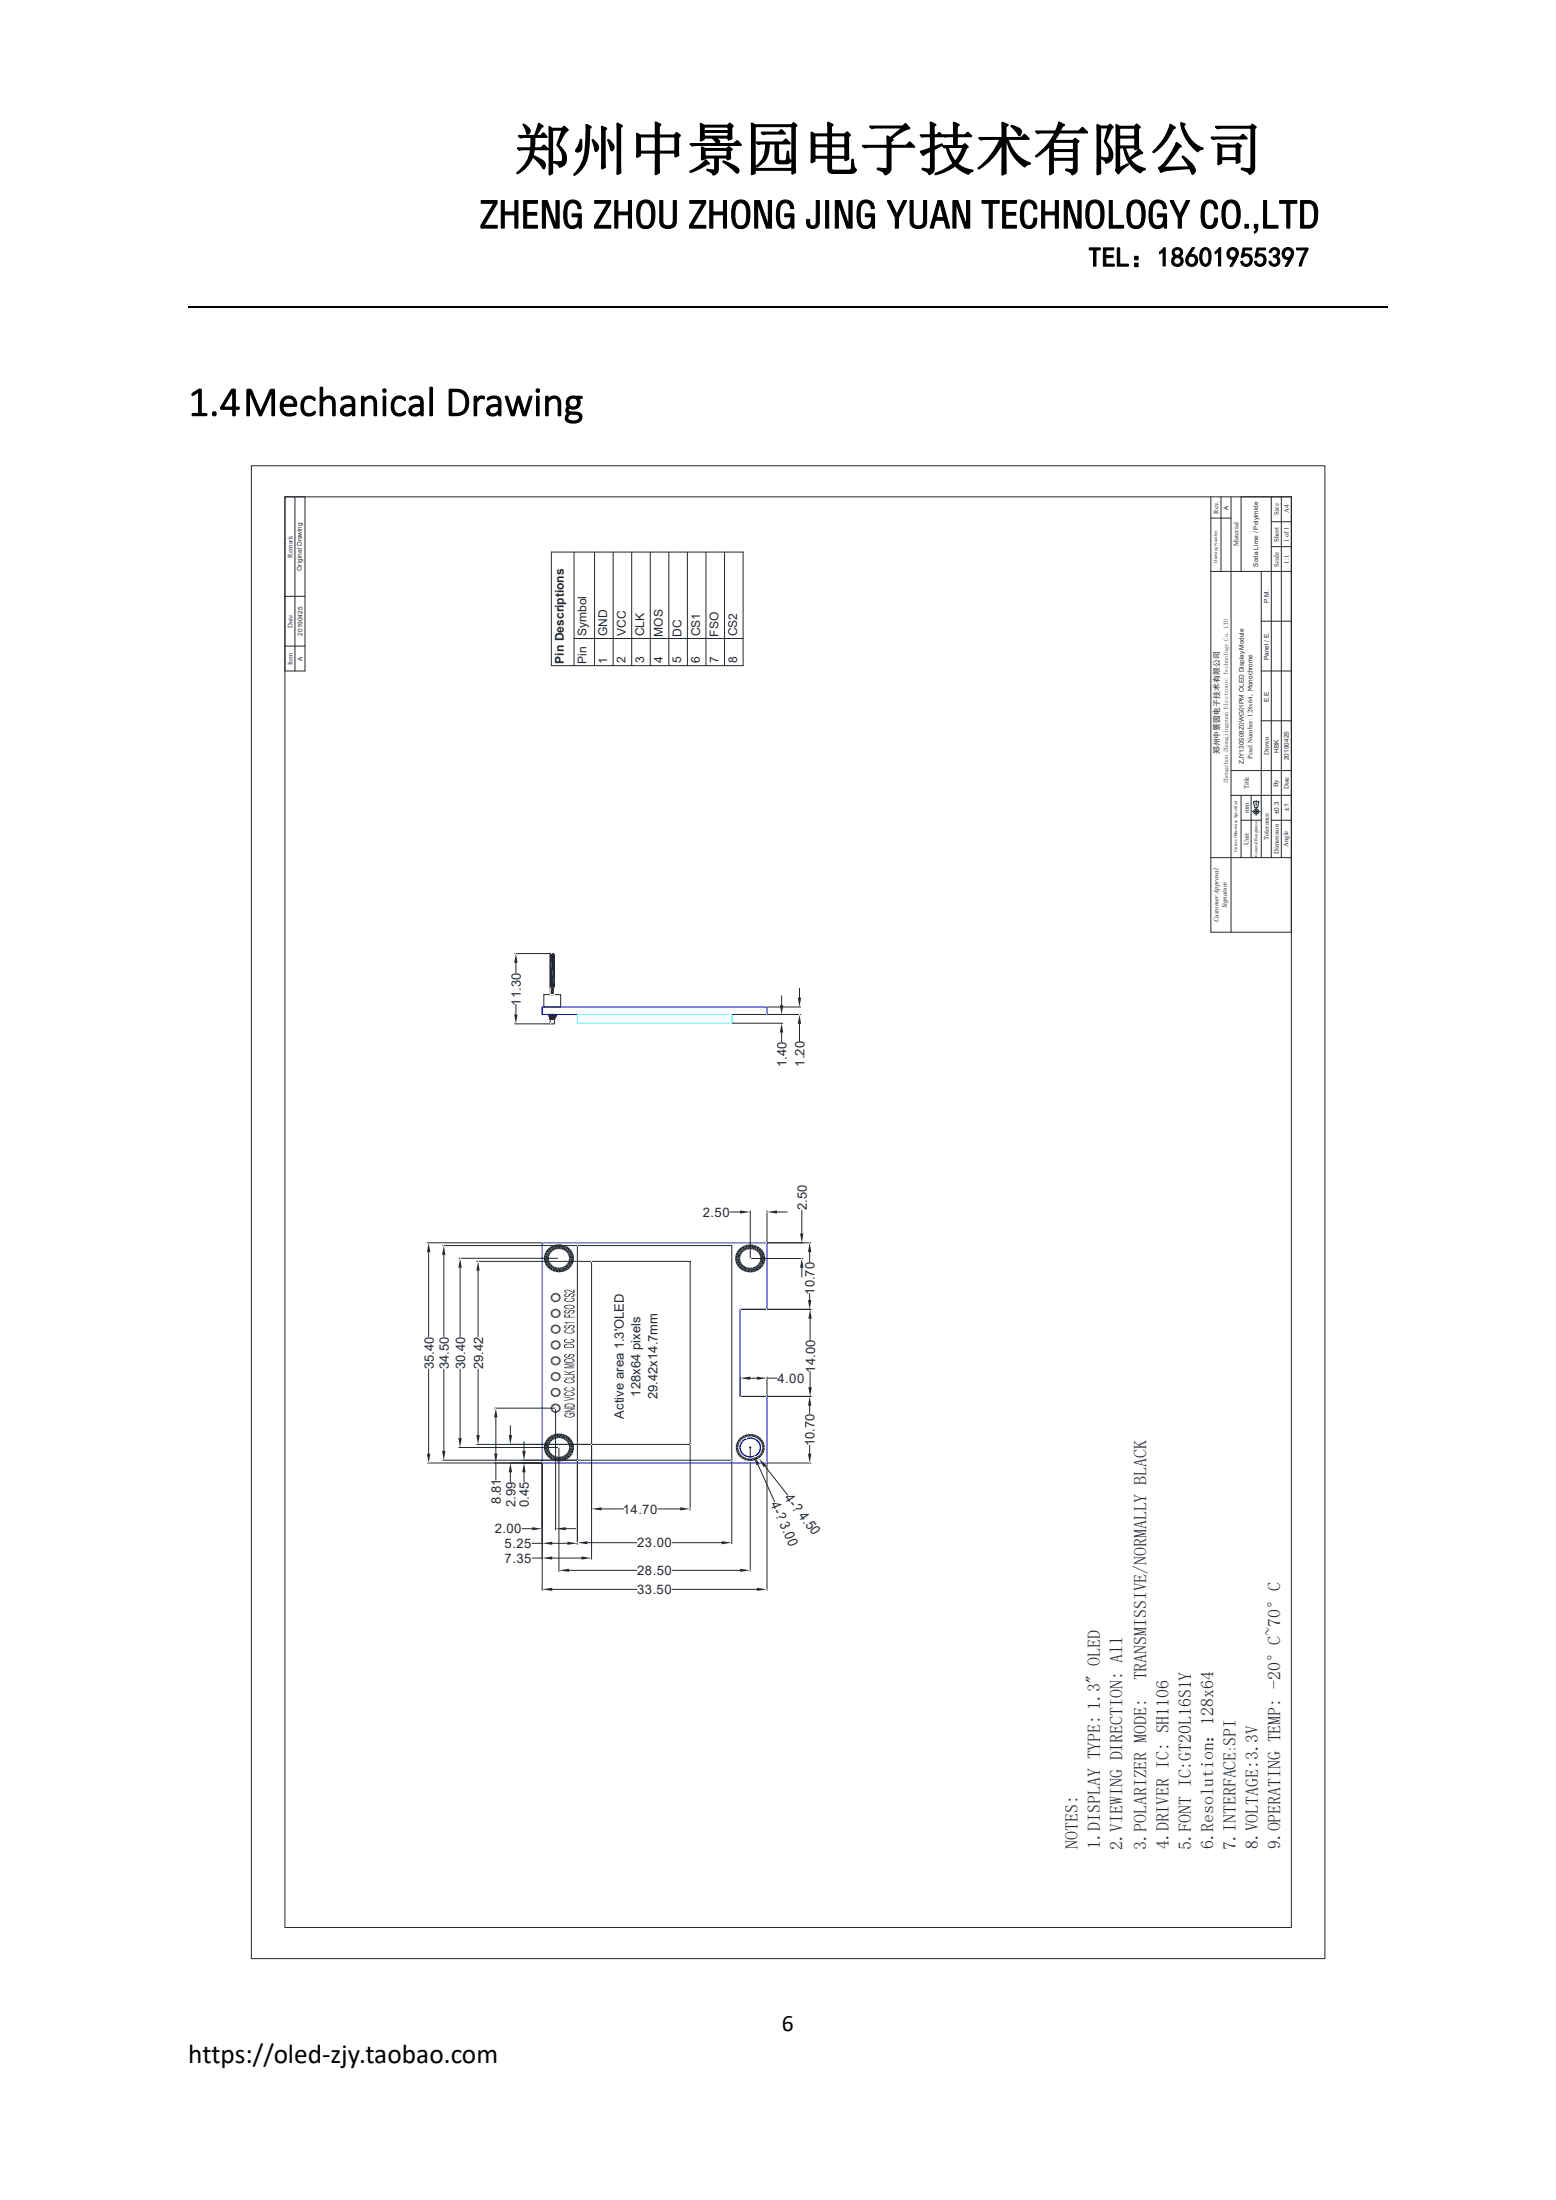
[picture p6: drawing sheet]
<svg xmlns="http://www.w3.org/2000/svg" width="210mm" height="297mm" viewBox="0 0 210 297" stroke-linecap="round" stroke-linejoin="round" font-family="sans-serif">
<path d="M25.4 41.5h161.9" fill="none" stroke="#000" stroke-width=".25"/>
<g fill="none" stroke="#212830" stroke-width=".13">
<path d="M33.9 62.9h144.9v201.5h-144.9zM38.5 67.1h135.8v193.1h-135.8zM38.5 67.1h2.7v23.5h-2.7zM39.8 67.1v23.5M163.4 67.1v58.7h10.9v-58.7h-6.8v10M163.4 77.1h10.9M163.4 69.9h2.7M164.8 67.1v10M166.1 67.1v58.7M170.2 77.1v38.7M171.6 67.1v48.7M171.6 73.8h2.7"/>
<path d="M171.6 70.4h2.7M172.9 67.1v48.7M38.5 80.5h2.7M38.5 87.2h2.7M170.2 90.6h4.1M170.2 97.3h4.1M170.2 83.9h4.1M163.4 115.8h10.9M166.1 107.4h8.2M166.1 104h8.2M167.5 107.4v8.4M167.5 110.7h2.7"/>
<path d="M168.9 107.4v8.4M169 109.6h1.1M169.2 108.2h.7l-.2 .9h-.3zM169.5 108.1v.7M169.5 109v.2M169.5 109.4v.7M171.6 110.7h2.7M73.2 135.9v1.1M73.4 134.3h2.3v1.6h-2.3z"/>
<circle cx="169.5" cy="109.6" r=".16"/>
<circle cx="169.6" cy="109.6" r=".35"/>
</g>
<g fill="#212830">
<path d="M74.3 128.9l.1-.2 .4 .2z"/>
<path d="M74.4 128.7h.2l.2 .2z"/>
<path d="M74.3 128.9l.5 4.4h-.5z"/>
<path d="M74.3 128.9h.5v4.4z"/>
<path d="M74.3 133.3l.5 1h-.5z"/>
<path d="M74.3 133.3h.5v1z"/>
</g>
<path d="M74.3 128.9l.1-.2h.2l.2 .2v5.4h-.5zM74.3 134.3h.5M74.3 137h.5M74.4 128.7l-.1 .2v4.4M74.4 128.7h.2l.2 .2v4.4M74.8 137.6v.6h-.5" fill="none" stroke="#212830" stroke-width=".13"/>
<path d="M74.3 137l.5 .6h-.5zM74.3 137h.5v.6z" fill="#000"/>
<path d="M74.3 137h.5v.6h-.5z" fill="none" stroke="#000" stroke-width=".13"/>
<g fill="#212830">
<path d="M74 137l.8 .6h-.5z"/>
<path d="M74 137h1.2l-.4 .6z"/>
</g>
<path d="M73.8 137h1.6M74 137h1.2l-.4 .6h-.5zM74 137l.3 .6M74.3 137.6v.6M75.2 137l-.4 .6h-.5" fill="none" stroke="#212830" stroke-width=".13"/>
<path d="M74.3 133.3v1h.5v-1" fill="none" stroke="#fff" stroke-width=".13"/>
<path d="M73.2 167.8h30.3v9h-3.6v11.7h3.6v9h-30.3z" fill="none" stroke="#00f" stroke-width=".13"/>
<g fill="#212830">
<path d="M100.8 193.6l.5-.1v.6z"/>
<path d="M100.8 193.6l.5 .5-.4 .1z"/>
<path d="M100.4 193.7l.4-.1 .1 .6z"/>
<path d="M100.4 193.7l.5 .5-.2 .1z"/>
<path d="M100 193.9l.4-.2 .3 .6z"/>
<path d="M100 193.9l.7 .4-.3 .1z"/>
<path d="M99.7 194.2l.3-.3 .4 .5z"/>
<path d="M99.7 194.2l.7 .2-.2 .2z"/>
<path d="M99.7 194.2l.5 .4h-.8z"/>
<path d="M99.4 194.6h.8l-.2 .3z"/>
<path d="M99.4 194.6l.6 .3-.7 .1z"/>
<path d="M99.3 195l.7-.1-.1 .2z"/>
<path d="M99.3 195l.6 .1-.7 .3z"/>
<path d="M99.2 195.4l.7-.3v.3z"/>
<path d="M99.2 195.4h.7l-.6 .4z"/>
<path d="M99.3 195.8l.6-.4v.3z"/>
<path d="M99.3 195.8l.6-.1-.5 .5z"/>
<path d="M99.9 195.7l.1 .2-.6 .3z"/>
<path d="M99.4 196.2l.6-.3-.3 .7z"/>
<path d="M100 195.9l.2 .3-.5 .4z"/>
<path d="M99.7 196.6l.5-.4-.2 .7z"/>
<path d="M100.2 196.2l.2 .2-.4 .5z"/>
<path d="M100.4 196.4v.7l-.4-.2z"/>
<path d="M100.4 196.4l.3 .1-.3 .6z"/>
<path d="M100.7 196.5l.1 .7-.4-.1z"/>
<path d="M100.7 196.5l.2 .1-.1 .6z"/>
<path d="M100.9 196.6l.4 .7-.5-.1z"/>
<path d="M100.9 196.6l.4 .1v.6z"/>
<path d="M101.3 196.7l.4 .5-.4 .1z"/>
<path d="M101.3 196.7l.3-.1 .1 .6z"/>
<path d="M101.6 196.6l.5 .5-.4 .1z"/>
<path d="M101.6 196.6l.3-.1 .2 .6z"/>
<path d="M101.9 196.5l.6 .4-.4 .2z"/>
<path d="M101.9 196.5l.2-.1 .4 .5z"/>
<path d="M102.1 196.4l.7 .2-.3 .3z"/>
<path d="M102.1 196.4l.2-.2 .5 .4z"/>
<path d="M102.3 196.2h.8l-.3 .4z"/>
<path d="M102.5 195.9l.6 .3h-.8z"/>
<path d="M102.5 195.9l.7-.1-.1 .4z"/>
<path d="M102.6 195.7l.6 .1-.7 .1z"/>
<path d="M102.6 195.7l.7-.3-.1 .4z"/>
<path d="M102.6 195.4h.7l-.7 .3z"/>
<path d="M102.6 195.4l.6-.4 .1 .4z"/>
<path d="M102.6 195.1l.6-.1-.6 .4z"/>
<path d="M103.1 194.6l.1 .4-.6 .1z"/>
<path d="M102.5 194.9l.6-.3-.5 .5z"/>
<path d="M102.8 194.2l.3 .4-.6 .3z"/>
<path d="M102.3 194.6l.5-.4-.3 .7z"/>
<path d="M102.5 193.9l.3 .3-.5 .4z"/>
<path d="M102.5 193.9l-.2 .7-.2-.2z"/>
<path d="M102.1 193.7l.4 .2-.4 .5z"/>
<path d="M102.1 193.7v.7l-.2-.1z"/>
<path d="M101.7 193.6l.4 .1-.2 .6z"/>
<path d="M101.7 193.6l.2 .7-.3-.1z"/>
<path d="M101.3 193.5l.4 .1-.1 .6z"/>
<path d="M101.3 193.5l.3 .7-.3-.1z"/>
<path d="M100.8 168.1l.5-.1v.6z"/>
<path d="M100.8 168.1l.5 .5-.4 .1z"/>
<path d="M100.4 168.2l.4-.1 .1 .6z"/>
<path d="M100.4 168.2l.5 .5-.2 .1z"/>
<path d="M100 168.4l.4-.2 .3 .6z"/>
<path d="M100 168.4l.7 .4-.3 .1z"/>
<path d="M99.7 168.7l.3-.3 .4 .5z"/>
<path d="M99.7 168.7l.7 .2-.2 .2z"/>
<path d="M99.7 168.7l.5 .4h-.8z"/>
<path d="M99.4 169.1h.8l-.2 .3z"/>
<path d="M99.4 169.1l.6 .3-.7 .1z"/>
<path d="M99.3 169.5l.7-.1-.1 .2z"/>
<path d="M99.3 169.5l.6 .1-.7 .3z"/>
<path d="M99.2 169.9l.7-.3v.3z"/>
<path d="M99.2 169.9h.7l-.6 .4z"/>
<path d="M99.3 170.3l.6-.4v.3z"/>
<path d="M99.3 170.3l.6-.1-.5 .5z"/>
<path d="M99.9 170.2l.1 .2-.6 .3z"/>
<path d="M99.4 170.7l.6-.3-.3 .7z"/>
<path d="M100 170.4l.2 .3-.5 .4z"/>
<path d="M99.7 171.1l.5-.4-.2 .7z"/>
<path d="M100.2 170.7l.2 .2-.4 .5z"/>
<path d="M100.4 170.9v.7l-.4-.2z"/>
<path d="M100.4 170.9l.3 .1-.3 .6z"/>
<path d="M100.7 171l.1 .7-.4-.1z"/>
<path d="M100.7 171l.2 .1-.1 .6z"/>
<path d="M100.9 171.1l.4 .7-.5-.1z"/>
<path d="M100.9 171.1l.4 .1v.6z"/>
<path d="M101.3 171.2l.4 .5-.4 .1z"/>
<path d="M101.3 171.2l.3-.1 .1 .6z"/>
<path d="M101.6 171.1l.5 .5-.4 .1z"/>
<path d="M101.6 171.1l.3-.1 .2 .6z"/>
<path d="M101.9 171l.6 .4-.4 .2z"/>
<path d="M101.9 171l.2-.1 .4 .5z"/>
<path d="M102.1 170.9l.7 .2-.3 .3z"/>
<path d="M102.1 170.9l.2-.2 .5 .4z"/>
<path d="M102.3 170.7h.8l-.3 .4z"/>
<path d="M102.5 170.4l.6 .3h-.8z"/>
<path d="M102.5 170.4l.7-.1-.1 .4z"/>
<path d="M102.6 170.2l.6 .1-.7 .1z"/>
<path d="M102.6 170.2l.7-.3-.1 .4z"/>
<path d="M102.6 169.9h.7l-.7 .3z"/>
<path d="M102.6 169.9l.6-.4 .1 .4z"/>
<path d="M102.6 169.6l.6-.1-.6 .4z"/>
<path d="M103.1 169.1l.1 .4-.6 .1z"/>
<path d="M102.5 169.4l.6-.3-.5 .5z"/>
<path d="M102.8 168.7l.3 .4-.6 .3z"/>
<path d="M102.3 169.1l.5-.4-.3 .7z"/>
<path d="M102.5 168.4l.3 .3-.5 .4z"/>
<path d="M102.5 168.4l-.2 .7-.2-.2z"/>
<path d="M102.1 168.2l.4 .2-.4 .5z"/>
<path d="M102.1 168.2v.7l-.2-.1z"/>
<path d="M101.7 168.1l.4 .1-.2 .6z"/>
<path d="M101.7 168.1l.2 .7-.3-.1z"/>
<path d="M101.3 168l.4 .1-.1 .6z"/>
<path d="M101.3 168l.3 .7-.3-.1z"/>
<path d="M75 168h.4v.6z"/>
<path d="M75 168l.4 .6h-.3z"/>
<path d="M74.6 168.2l.4-.2 .1 .6z"/>
<path d="M74.6 168.2l.5 .4-.3 .1z"/>
<path d="M74.2 168.4l.4-.2 .2 .5z"/>
<path d="M74.2 168.4l.6 .3-.2 .2z"/>
<path d="M73.8 168.7l.4-.3 .4 .5z"/>
<path d="M73.8 168.7l.8 .2-.2 .2z"/>
<path d="M73.8 168.7l.6 .4h-.8z"/>
<path d="M73.6 169.1h.8l-.2 .2z"/>
<path d="M73.6 169.1l.6 .2-.7 .2z"/>
<path d="M73.5 169.5l.7-.2-.1 .3z"/>
<path d="M73.5 169.5l.6 .1-.7 .3z"/>
<path d="M73.4 169.9l.7-.3v.3z"/>
<path d="M73.4 169.9h.7l-.6 .4z"/>
<path d="M73.5 170.3l.6-.4v.3z"/>
<path d="M73.5 170.3l.6-.1-.5 .5z"/>
<path d="M74.1 170.2l.1 .2-.6 .3z"/>
<path d="M73.6 170.7l.6-.3-.4 .7z"/>
<path d="M74.2 170.4l.2 .3-.6 .4z"/>
<path d="M73.8 171.1l.6-.4-.2 .7z"/>
<path d="M74.4 170.7l.2 .2-.4 .5z"/>
<path d="M74.6 170.9v.7l-.4-.2z"/>
<path d="M74.6 170.9l.2 .1-.2 .6z"/>
<path d="M74.8 171l.2 .7-.4-.1z"/>
<path d="M74.8 171l.3 .1-.1 .6z"/>
<path d="M75.1 171.1l.3 .7-.4-.1z"/>
<path d="M75.1 171.1h.3v.7z"/>
<path d="M75.4 171.1l.5 .6-.5 .1z"/>
<path d="M75.4 171.1h.3l.2 .6z"/>
<path d="M75.7 171.1l.6 .5-.4 .1z"/>
<path d="M75.7 171.1l.3-.1 .3 .6z"/>
<path d="M76 171l.7 .4-.4 .2z"/>
<path d="M76 171l.3-.1 .4 .5z"/>
<path d="M76.3 170.9l.7 .2-.3 .3z"/>
<path d="M76.3 170.9l.2-.2 .5 .4z"/>
<path d="M76.5 170.7h.8l-.3 .4z"/>
<path d="M76.7 170.4l.6 .3h-.8z"/>
<path d="M76.7 170.4l.7-.1-.1 .4z"/>
<path d="M76.8 170.2l.6 .1-.7 .1z"/>
<path d="M76.8 170.2l.7-.3-.1 .4z"/>
<path d="M76.8 169.9h.7l-.7 .3z"/>
<path d="M76.8 169.9l.6-.4 .1 .4z"/>
<path d="M76.8 169.6l.6-.1-.6 .4z"/>
<path d="M77.3 169.1l.1 .4-.6 .1z"/>
<path d="M76.7 169.3l.6-.2-.5 .5z"/>
<path d="M77 168.7l.3 .4-.6 .2z"/>
<path d="M76.5 169.1l.5-.4-.3 .6z"/>
<path d="M76.7 168.4l.3 .3-.5 .4z"/>
<path d="M76.7 168.4l-.2 .7-.2-.2z"/>
<path d="M76.3 168.2l.4 .2-.4 .5z"/>
<path d="M76.3 168.2v.7l-.3-.2z"/>
<path d="M75.9 168l.4 .2-.3 .5z"/>
<path d="M75.9 168l.1 .7-.3-.1z"/>
<path d="M75.4 168h.5l-.2 .6z"/>
<path d="M75.4 168l.3 .6h-.3z"/>
<path d="M75 193.6l.4-.1v.6z"/>
<path d="M75 193.6l.4 .5-.3 .1z"/>
<path d="M74.6 193.7l.4-.1 .1 .6z"/>
<path d="M74.6 193.7l.5 .5-.3 .1z"/>
<path d="M74.2 193.9l.4-.2 .2 .6z"/>
<path d="M74.2 193.9l.6 .4-.2 .1z"/>
<path d="M73.8 194.2l.4-.3 .4 .5z"/>
<path d="M73.8 194.2l.8 .2-.2 .2z"/>
<path d="M73.8 194.2l.6 .4h-.8z"/>
<path d="M73.6 194.6h.8l-.2 .3z"/>
<path d="M73.6 194.6l.6 .3-.7 .1z"/>
<path d="M73.5 195l.7-.1-.1 .2z"/>
<path d="M73.5 195l.6 .1-.7 .3z"/>
<path d="M73.4 195.4l.7-.3v.3z"/>
<path d="M73.4 195.4h.7l-.6 .4z"/>
<path d="M73.5 195.8l.6-.4v.3z"/>
<path d="M73.5 195.8l.6-.1-.5 .5z"/>
<path d="M74.1 195.7l.1 .2-.6 .3z"/>
<path d="M73.6 196.2l.6-.3-.4 .7z"/>
<path d="M74.2 195.9l.2 .3-.6 .4z"/>
<path d="M73.8 196.6l.6-.4-.2 .7z"/>
<path d="M74.4 196.2l.2 .2-.4 .5z"/>
<path d="M74.6 196.4v.7l-.4-.2z"/>
<path d="M74.6 196.4l.2 .1-.2 .6z"/>
<path d="M74.8 196.5l.2 .7-.4-.1z"/>
<path d="M74.8 196.5l.3 .1-.1 .6z"/>
<path d="M75.1 196.6l.3 .7-.4-.1z"/>
<path d="M75.1 196.6l.3 .1v.6z"/>
<path d="M75.4 196.7l.5 .5-.5 .1z"/>
<path d="M75.4 196.7l.3-.1 .2 .6z"/>
<path d="M75.7 196.6l.6 .5-.4 .1z"/>
<path d="M75.7 196.6l.3-.1 .3 .6z"/>
<path d="M76 196.5l.7 .4-.4 .2z"/>
<path d="M76 196.5l.3-.1 .4 .5z"/>
<path d="M76.3 196.4l.7 .2-.3 .3z"/>
<path d="M76.3 196.4l.2-.2 .5 .4z"/>
<path d="M76.5 196.2h.8l-.3 .4z"/>
<path d="M76.7 195.9l.6 .3h-.8z"/>
<path d="M76.7 195.9l.7-.1-.1 .4z"/>
<path d="M76.8 195.7l.6 .1-.7 .1z"/>
<path d="M76.8 195.7l.7-.3-.1 .4z"/>
<path d="M76.8 195.4h.7l-.7 .3z"/>
<path d="M76.8 195.4l.6-.4 .1 .4z"/>
<path d="M76.8 195.1l.6-.1-.6 .4z"/>
<path d="M77.3 194.6l.1 .4-.6 .1z"/>
<path d="M76.7 194.9l.6-.3-.5 .5z"/>
<path d="M77 194.2l.3 .4-.6 .3z"/>
<path d="M76.5 194.6l.5-.4-.3 .7z"/>
<path d="M76.7 193.9l.3 .3-.5 .4z"/>
<path d="M76.7 193.9l-.2 .7-.2-.2z"/>
<path d="M76.3 193.7l.4 .2-.4 .5z"/>
<path d="M76.3 193.7v.7l-.3-.1z"/>
<path d="M75.9 193.6l.4 .1-.3 .6z"/>
<path d="M75.9 193.6l.1 .7-.3-.1z"/>
<path d="M75.4 193.5l.5 .1-.2 .6z"/>
<path d="M75.4 193.5l.3 .7-.3-.1z"/>
<path d="M74.7 189.5h.3v.2z"/>
<path d="M74.7 189.5l.3 .2h-.2z"/>
<path d="M74.5 189.7l.2-.2 .1 .2z"/>
<path d="M74.5 189.7h.3l-.1 .1z"/>
<path d="M74.5 189.7l.2 .1-.3 .1z"/>
<path d="M74.4 189.9l.3-.1-.1 .1z"/>
<path d="M74.4 189.9h.2l-.3 .2z"/>
<path d="M74.3 190.1l.3-.2-.1 .2z"/>
<path d="M74.3 190.1h.2l-.1 .3z"/>
<path d="M74.5 190.1l.1 .2-.2 .1z"/>
<path d="M74.4 190.4l.2-.1-.1 .3z"/>
<path d="M74.6 190.3l.1 .1-.2 .2z"/>
<path d="M74.5 190.6l.2-.2v.3z"/>
<path d="M74.7 190.4l.1 .1-.1 .2z"/>
<path d="M74.8 190.5l.2 .2h-.3z"/>
<path d="M74.8 190.5h.2v.2z"/>
<path d="M75 190.5l.3 .2h-.3z"/>
<path d="M75 190.5h.2l.1 .2z"/>
<path d="M75.2 190.5l.3 .1-.2 .1z"/>
<path d="M75.2 190.5l.1-.1 .2 .2z"/>
<path d="M75.3 190.4h.3l-.1 .2z"/>
<path d="M75.4 190.3l.2 .1h-.3z"/>
<path d="M75.4 190.3l.3-.2-.1 .3z"/>
<path d="M75.4 190.1h.3l-.3 .2z"/>
<path d="M75.6 189.9l.1 .2h-.3z"/>
<path d="M75.4 189.9h.2l-.2 .2z"/>
<path d="M75.5 189.7l.1 .2h-.2z"/>
<path d="M75.5 189.7l-.1 .2-.1-.1z"/>
<path d="M75.3 189.5l.2 .2-.2 .1z"/>
<path d="M75.3 189.5v.3l-.1-.1z"/>
<path d="M75 189.5h.3l-.1 .2z"/>
<path d="M75 189.5l.2 .2h-.2z"/>
<path d="M74.7 187.4h.3v.2z"/>
<path d="M74.7 187.4l.3 .2h-.2z"/>
<path d="M74.5 187.5l.2-.1 .1 .2z"/>
<path d="M74.5 187.5l.3 .1-.1 .1z"/>
<path d="M74.5 187.5l.2 .2h-.3z"/>
<path d="M74.4 187.7h.3l-.1 .1z"/>
<path d="M74.4 187.7l.2 .1-.3 .2z"/>
<path d="M74.3 188l.3-.2-.1 .2z"/>
<path d="M74.3 188h.2l-.1 .2z"/>
<path d="M74.5 188l.1 .1-.2 .1z"/>
<path d="M74.4 188.2l.2-.1-.1 .3z"/>
<path d="M74.6 188.1l.1 .2-.2 .1z"/>
<path d="M74.5 188.4l.2-.1v.3z"/>
<path d="M74.7 188.3l.1 .1-.1 .2z"/>
<path d="M74.8 188.4l.2 .2h-.3z"/>
<path d="M74.8 188.4h.2v.2z"/>
<path d="M75 188.4l.3 .2h-.3z"/>
<path d="M75 188.4h.2l.1 .2z"/>
<path d="M75.2 188.4h.3l-.2 .2z"/>
<path d="M75.2 188.4l.1-.1 .2 .1z"/>
<path d="M75.3 188.3l.3-.1-.1 .2z"/>
<path d="M75.4 188.1l.2 .1-.3 .1z"/>
<path d="M75.4 188.1l.3-.1-.1 .2z"/>
<path d="M75.4 188h.3l-.3 .1z"/>
<path d="M75.6 187.7l.1 .3h-.3z"/>
<path d="M75.4 187.8l.2-.1-.2 .3z"/>
<path d="M75.5 187.5l.1 .2-.2 .1z"/>
<path d="M75.5 187.5l-.1 .3-.1-.1z"/>
<path d="M75.3 187.4l.2 .1-.2 .2z"/>
<path d="M75.3 187.4v.3l-.1-.1z"/>
<path d="M75 187.4h.3l-.1 .2z"/>
<path d="M75 187.4l.2 .2h-.2z"/>
<path d="M74.7 185.3l.3-.1v.2z"/>
<path d="M74.7 185.3l.3 .1h-.2z"/>
<path d="M74.5 185.4l.2-.1 .1 .1z"/>
<path d="M74.5 185.4h.3l-.1 .1z"/>
<path d="M74.5 185.4l.2 .1-.3 .1z"/>
<path d="M74.4 185.6l.3-.1-.1 .2z"/>
<path d="M74.4 185.6l.2 .1-.3 .1z"/>
<path d="M74.3 185.8l.3-.1-.1 .1z"/>
<path d="M74.3 185.8h.2l-.1 .3z"/>
<path d="M74.5 185.8l.1 .2-.2 .1z"/>
<path d="M74.4 186.1l.2-.1-.1 .3z"/>
<path d="M74.6 186l.1 .1-.2 .2z"/>
<path d="M74.5 186.3l.2-.2v.3z"/>
<path d="M74.7 186.1l.1 .1-.1 .2z"/>
<path d="M74.8 186.2l.2 .3-.3-.1z"/>
<path d="M74.8 186.2l.2 .1v.2z"/>
<path d="M75 186.3l.3 .1-.3 .1z"/>
<path d="M75 186.3l.2-.1 .1 .2z"/>
<path d="M75.2 186.2l.3 .1-.2 .1z"/>
<path d="M75.2 186.2l.1-.1 .2 .2z"/>
<path d="M75.3 186.1h.3l-.1 .2z"/>
<path d="M75.4 186l.2 .1h-.3z"/>
<path d="M75.4 186l.3-.2-.1 .3z"/>
<path d="M75.4 185.8h.3l-.3 .2z"/>
<path d="M75.6 185.6l.1 .2h-.3z"/>
<path d="M75.4 185.7l.2-.1-.2 .2z"/>
<path d="M75.5 185.4l.1 .2-.2 .1z"/>
<path d="M75.5 185.4l-.1 .3-.1-.2z"/>
<path d="M75.3 185.3l.2 .1-.2 .1z"/>
<path d="M75.3 185.3v.2l-.1-.1z"/>
<path d="M75 185.2l.3 .1-.1 .1z"/>
<path d="M75 185.2l.2 .2h-.2z"/>
<path d="M74.7 183.1h.3v.2z"/>
<path d="M74.7 183.1l.3 .2h-.2z"/>
<path d="M74.5 183.3l.2-.2 .1 .2z"/>
<path d="M74.5 183.3h.3l-.1 .1z"/>
<path d="M74.5 183.3l.2 .1-.3 .1z"/>
<path d="M74.4 183.5l.3-.1-.1 .1z"/>
<path d="M74.4 183.5h.2l-.3 .2z"/>
<path d="M74.3 183.7l.3-.2-.1 .2z"/>
<path d="M74.3 183.7h.2l-.1 .2z"/>
<path d="M74.5 183.7l.1 .2h-.2z"/>
<path d="M74.4 183.9h.2l-.1 .2z"/>
<path d="M74.6 183.9l.1 .1-.2 .1z"/>
<path d="M74.5 184.1l.2-.1v.3z"/>
<path d="M74.7 184l.1 .1-.1 .2z"/>
<path d="M74.8 184.1l.2 .2h-.3z"/>
<path d="M74.8 184.1h.2v.2z"/>
<path d="M75 184.1l.3 .2h-.3z"/>
<path d="M75 184.1h.2l.1 .2z"/>
<path d="M75.2 184.1h.3l-.2 .2z"/>
<path d="M75.2 184.1l.1-.1 .2 .1z"/>
<path d="M75.3 184l.3-.1-.1 .2z"/>
<path d="M75.4 183.9h.2l-.3 .1z"/>
<path d="M75.4 183.9l.3-.2-.1 .2z"/>
<path d="M75.4 183.7h.3l-.3 .2z"/>
<path d="M75.6 183.5l.1 .2h-.3z"/>
<path d="M75.4 183.5h.2l-.2 .2z"/>
<path d="M75.5 183.3l.1 .2h-.2z"/>
<path d="M75.3 183.4l.2-.1-.1 .2z"/>
<path d="M75.3 183.1l.2 .2-.2 .1z"/>
<path d="M75.3 183.1v.3l-.1-.1z"/>
<path d="M75 183.1h.3l-.1 .2z"/>
<path d="M75 183.1l.2 .2h-.2z"/>
<path d="M74.7 181l.3-.1v.2z"/>
<path d="M74.7 181l.3 .1-.2 .1z"/>
<path d="M74.5 181.1l.2-.1 .1 .2z"/>
<path d="M74.5 181.1l.3 .1-.1 .1z"/>
<path d="M74.5 181.1l.2 .2h-.3z"/>
<path d="M74.4 181.3h.3l-.1 .1z"/>
<path d="M74.4 181.3l.2 .1-.3 .2z"/>
<path d="M74.3 181.6l.3-.2-.1 .2z"/>
<path d="M74.3 181.6h.2l-.1 .2z"/>
<path d="M74.5 181.6l.1 .1-.2 .1z"/>
<path d="M74.4 181.8l.2-.1-.1 .3z"/>
<path d="M74.6 181.7l.1 .2-.2 .1z"/>
<path d="M74.5 182l.2-.1v.3z"/>
<path d="M74.7 181.9l.1 .1-.1 .2z"/>
<path d="M74.8 182l.2 .2h-.3z"/>
<path d="M74.8 182h.2v.2z"/>
<path d="M75 182l.3 .2h-.3z"/>
<path d="M75 182h.2l.1 .2z"/>
<path d="M75.2 182h.3l-.2 .2z"/>
<path d="M75.2 182l.1-.1 .2 .1z"/>
<path d="M75.3 181.9l.3-.1-.1 .2z"/>
<path d="M75.4 181.7l.2 .1-.3 .1z"/>
<path d="M75.4 181.7l.3-.1-.1 .2z"/>
<path d="M75.4 181.6h.3l-.3 .1z"/>
<path d="M75.6 181.3l.1 .3h-.3z"/>
<path d="M75.4 181.4l.2-.1-.2 .3z"/>
<path d="M75.5 181.1l.1 .2-.2 .1z"/>
<path d="M75.3 181.3l.2-.2-.1 .3z"/>
<path d="M75.3 181l.2 .1-.2 .2z"/>
<path d="M75.3 181v.3l-.1-.1z"/>
<path d="M75 180.9l.3 .1-.1 .2z"/>
<path d="M75 180.9l.2 .3-.2-.1z"/>
<path d="M74.7 178.9l.3-.1v.2z"/>
<path d="M74.7 178.9l.3 .1-.2 .1z"/>
<path d="M74.5 179l.2-.1 .1 .2z"/>
<path d="M74.5 179l.3 .1h-.1z"/>
<path d="M74.5 179l.2 .1-.3 .1z"/>
<path d="M74.4 179.2l.3-.1-.1 .2z"/>
<path d="M74.4 179.2l.2 .1-.3 .1z"/>
<path d="M74.3 179.4l.3-.1-.1 .1z"/>
<path d="M74.3 179.4h.2l-.1 .3z"/>
<path d="M74.5 179.4l.1 .2-.2 .1z"/>
<path d="M74.4 179.7l.2-.1-.1 .3z"/>
<path d="M74.6 179.6l.1 .1-.2 .2z"/>
<path d="M74.5 179.9l.2-.2v.3z"/>
<path d="M74.7 179.7l.1 .1-.1 .2z"/>
<path d="M74.8 179.8l.2 .3-.3-.1z"/>
<path d="M74.8 179.8l.2 .1v.2z"/>
<path d="M75 179.9l.3 .1-.3 .1z"/>
<path d="M75 179.9l.2-.1 .1 .2z"/>
<path d="M75.2 179.8l.3 .1-.2 .1z"/>
<path d="M75.2 179.8l.1-.1 .2 .2z"/>
<path d="M75.3 179.7h.3l-.1 .2z"/>
<path d="M75.4 179.6l.2 .1h-.3z"/>
<path d="M75.4 179.6l.3-.2-.1 .3z"/>
<path d="M75.4 179.4h.3l-.3 .2z"/>
<path d="M75.6 179.2l.1 .2h-.3z"/>
<path d="M75.4 179.3l.2-.1-.2 .2z"/>
<path d="M75.5 179l.1 .2-.2 .1z"/>
<path d="M75.3 179.1l.2-.1-.1 .3z"/>
<path d="M75.3 178.9l.2 .1-.2 .1z"/>
<path d="M75.3 178.9v.2h-.1z"/>
<path d="M75 178.8l.3 .1-.1 .2z"/>
<path d="M75 178.8l.2 .3-.2-.1z"/>
<path d="M74.7 176.7h.3v.2z"/>
<path d="M74.7 176.7l.3 .2h-.2z"/>
<path d="M74.5 176.9l.2-.2 .1 .2z"/>
<path d="M74.5 176.9h.3l-.1 .1z"/>
<path d="M74.5 176.9l.2 .1-.3 .1z"/>
<path d="M74.4 177.1l.3-.1-.1 .2z"/>
<path d="M74.4 177.1l.2 .1-.3 .1z"/>
<path d="M74.3 177.3l.3-.1-.1 .1z"/>
<path d="M74.3 177.3h.2l-.1 .2z"/>
<path d="M74.5 177.3l.1 .2h-.2z"/>
<path d="M74.4 177.5h.2l-.1 .3z"/>
<path d="M74.6 177.5l.1 .1-.2 .2z"/>
<path d="M74.5 177.8l.2-.2v.3z"/>
<path d="M74.7 177.6l.1 .1-.1 .2z"/>
<path d="M74.8 177.7l.2 .2h-.3z"/>
<path d="M74.8 177.7h.2v.2z"/>
<path d="M75 177.7l.3 .2h-.3z"/>
<path d="M75 177.7h.2l.1 .2z"/>
<path d="M75.2 177.7l.3 .1-.2 .1z"/>
<path d="M75.2 177.7l.1-.1 .2 .2z"/>
<path d="M75.3 177.6l.3-.1-.1 .3z"/>
<path d="M75.4 177.5h.2l-.3 .1z"/>
<path d="M75.4 177.5l.3-.2-.1 .2z"/>
<path d="M75.4 177.3h.3l-.3 .2z"/>
<path d="M75.6 177.1l.1 .2h-.3z"/>
<path d="M75.4 177.2l.2-.1-.2 .2z"/>
<path d="M75.5 176.9l.1 .2-.2 .1z"/>
<path d="M75.3 177l.2-.1-.1 .3z"/>
<path d="M75.3 176.7l.2 .2-.2 .1z"/>
<path d="M75.3 176.7v.3l-.1-.1z"/>
<path d="M75 176.7h.3l-.1 .2z"/>
<path d="M75 176.7l.2 .2h-.2z"/>
</g>
<path d="M77.9 168.2h20.9v28.9h-20.9zM79.8 170.3h13.3v24.7h-13.3zM70.5 197.1h7.4M70.5 197.5h2.6M70.7 194.6v1.3M70.7 198.8v1.2" fill="none" stroke="#212830" stroke-width=".13"/>
<g fill="#212830">
<path d="M70.5 195.9h.4l-.2 1.2z"/>
<path d="M70.7 197.5l.2 1.3h-.4z"/>
</g>
<path d="M68.7 195h11.1M68.7 197.5h4.4M68.9 192.5v1.2M68.9 198.8v1.2" fill="none" stroke="#212830" stroke-width=".13"/>
<g fill="#212830">
<path d="M68.7 193.7h.4l-.2 1.3z"/>
<path d="M68.9 197.5l.2 1.3h-.4z"/>
</g>
<path d="M66.8 197.5h6.3M66.8 190.1h8.1M66.9 191.4v4.9M66.9 197.5v2.3" fill="none" stroke="#212830" stroke-width=".13"/>
<g fill="#212830">
<path d="M66.9 190.1l.2 1.3h-.4z"/>
<path d="M66.7 196.3h.4l-.2 1.2z"/>
</g>
<path d="M59.7 168.2h18.2M59.9 169.4v11M59.7 197.1h18.2M59.9 184.8v11.1" fill="none" stroke="#212830" stroke-width=".13"/>
<g fill="#212830">
<path d="M59.7 195.9h.4l-.2 1.2z"/>
<path d="M59.9 168.2l.2 1.2h-.4z"/>
</g>
<path d="M64.4 170.3h15.4M64.5 171.5v8.9M64.4 195h15.4M64.5 184.8v8.9" fill="none" stroke="#212830" stroke-width=".13"/>
<g fill="#212830">
<path d="M64.3 193.7h.4l-.2 1.3z"/>
<path d="M64.5 170.3l.2 1.2h-.4z"/>
</g>
<path d="M61.9 169.9h13.5M62.1 171.1v9.3M61.9 195.4h13.5M62.1 184.8v9.3" fill="none" stroke="#212830" stroke-width=".13"/>
<g fill="#212830">
<path d="M61.9 194.1h.4l-.2 1.3z"/>
<path d="M62.1 169.9l.2 1.2h-.4z"/>
</g>
<path d="M57.7 167.8h15.4M57.8 169v11.4M57.7 197.5h15.4M57.8 184.8v11.5" fill="none" stroke="#212830" stroke-width=".13"/>
<g fill="#212830">
<path d="M57.8 167.8l.3 1.2h-.5z"/>
<path d="M57.6 196.3h.5l-.3 1.2z"/>
</g>
<path d="M73.2 197.6v10.9M77.9 197.2v11.3M71.8 208.4h1.4M74.5 208.4h2.1" fill="none" stroke="#212830" stroke-width=".13"/>
<g fill="#212830">
<path d="M76.6 208.1l1.3 .3-1.3 .2z"/>
<path d="M73.2 208.4l1.3-.3v.5z"/>
</g>
<path d="M73.2 197.6v12.9M79.8 195.1v15.4M71.8 210.3h1.4M74.5 210.3h4" fill="none" stroke="#212830" stroke-width=".13"/>
<g fill="#212830">
<path d="M78.5 210.1l1.3 .2-1.3 .2z"/>
<path d="M73.2 210.3l1.3-.2v.4z"/>
</g>
<path d="M73.2 197.6v8.9M75 190.2v16.3M70.5 206.4h1.3M76.4 206.4h1.3" fill="none" stroke="#212830" stroke-width=".13"/>
<g fill="#212830">
<path d="M75 206.4l1.4-.2v.4z"/>
<path d="M71.8 206.2l1.4 .2-1.4 .2z"/>
</g>
<path d="M77.9 197.2v11.2M98.8 197.2v11.2M79.3 208.3h6.7M90.7 208.3h6.7" fill="none" stroke="#212830" stroke-width=".13"/>
<g fill="#212830">
<path d="M97.4 208.1l1.4 .2-1.4 .2z"/>
<path d="M77.9 208.3l1.4-.2v.4z"/>
</g>
<path d="M79.8 195.1v8.8M93.1 195.1v8.8M81.2 203.7h3M88.8 203.7h3" fill="none" stroke="#212830" stroke-width=".13"/>
<g fill="#212830">
<path d="M79.8 203.7l1.4-.2v.4z"/>
<path d="M91.8 203.5l1.3 .2-1.3 .2z"/>
</g>
<path d="M75.4 195.5v16.6M101.3 195.5v16.6M76.8 212h9.2M90.7 212h9.2" fill="none" stroke="#212830" stroke-width=".13"/>
<g fill="#212830">
<path d="M75.4 212l1.4-.2v.4z"/>
<path d="M99.9 211.8l1.4 .2-1.4 .2z"/>
</g>
<path d="M73.2 197.6v17.1M103.5 197.6v17.1M74.5 214.6h11.5M90.7 214.6h11.5" fill="none" stroke="#212830" stroke-width=".13"/>
<g fill="#212830">
<path d="M73.2 214.6l1.3-.2v.4z"/>
<path d="M102.2 214.4l1.3 .2-1.3 .2z"/>
</g>
<path d="M103.6 188.5h5.8M103.6 197.5h5.8M109.3 189.8v1M109.3 195.1v1.2" fill="none" stroke="#212830" stroke-width=".13"/>
<g fill="#212830">
<path d="M109.3 188.5l.2 1.3h-.4z"/>
<path d="M109.1 196.3h.4l-.2 1.2z"/>
</g>
<path d="M100 176.8h9.5M109.3 178v2.9M100 188.5h9.5M109.3 185.2v2.1" fill="none" stroke="#212830" stroke-width=".13"/>
<g fill="#212830">
<path d="M109.1 187.3h.5l-.3 1.2z"/>
<path d="M109.3 176.8l.3 1.2h-.5z"/>
</g>
<path d="M103.6 176.8h5.8M103.6 167.8h5.8M109.3 169v1.4M109.3 174.7v.8" fill="none" stroke="#212830" stroke-width=".13"/>
<g fill="#212830">
<path d="M109.1 175.5h.4l-.2 1.3z"/>
<path d="M109.3 167.8l.2 1.2h-.4z"/>
</g>
<path d="M99.9 185.9v2.6M101.3 186.1h.9M103.5 185.9v2.6M103.5 186.1h1.4" fill="none" stroke="#212830" stroke-width=".13"/>
<g fill="#212830">
<path d="M99.9 186.1l1.4-.2v.4z"/>
<path d="M102.2 185.9l1.3 .2-1.3 .2z"/>
</g>
<path d="M99.8 194.1a2 2 0 0 1 2.5-.3 2 2 0 0 1 .8 2.4 2.03 2.03 0 0 1-2.4 1 2.03 2.03 0 0 1-1.4-2.2l.2-.5zM100.1 194.5a1.49 1.49 0 0 1 2.1-.2 1.49 1.49 0 0 1 .1 2.1 1.49 1.49 0 0 1-2 .1 1.49 1.49 0 0 1-.2-2z" fill="none" stroke="#fff" stroke-width=".13"/>
<path d="M100.3 194.5a1.32 1.32 0 0 1 1.8-.1 1.32 1.32 0 0 1 .2 1.8 1.31 1.31 0 0 1-1.9 .2 1.31 1.31 0 0 1-.1-1.9z" fill="none" stroke="#00f" stroke-width=".13"/>
<path d="M102.3 197.7l2.2 5" fill="none" stroke="#212830" stroke-width=".13"/>
<path d="M101.8 196.6l.7 1-.4 .2z" fill="#212830"/>
<path d="M101.2 195.4h.1M101.3 195.3v.2M103.3 198l3 3.8" fill="none" stroke="#212830" stroke-width=".13"/>
<path d="M102.5 196.9l.9 .9-.3 .3z" fill="#212830"/>
<path d="M98.5 163.6h1.4M101.3 163.5v6.3M103.5 163.5v4.2M104.9 163.6h1.3M101.2 195.4h.1M101.3 195.3v.2" fill="none" stroke="#212830" stroke-width=".13"/>
<g fill="#212830">
<path d="M103.5 163.6l1.4-.2v.4z"/>
<path d="M99.9 163.4l1.4 .2-1.4 .2z"/>
</g>
<path d="M101.3 169.9h7.1M103.6 167.8h4.8M108.2 163.4v3.1M108.2 171.2v1.2" fill="none" stroke="#212830" stroke-width=".13"/>
<g fill="#212830">
<path d="M108.2 169.9l.2 1.3h-.4z"/>
<path d="M108 166.5h.4l-.2 1.3z"/>
</g>
<path d="M73.2 135.9h30.3v1.1h-30.3z" fill="none" stroke="#00f" stroke-width=".13"/>
<path d="M77.9 137h20.9v1.1h-20.9z" fill="none" stroke="#0ff" stroke-width=".13"/>
<path d="M69.5 138.2h4.7M69.5 128.7h4.9M69.6 130v1.3M69.6 135.6v1.4" fill="none" stroke="#212830" stroke-width=".13"/>
<g fill="#212830">
<path d="M69.4 137h.4l-.2 1.2z"/>
<path d="M69.6 128.7l.2 1.3h-.4z"/>
</g>
<path d="M98.8 138.1h6.8M98.8 137h6.8M105.5 134.4v1.3M105.5 139.4v1.2" fill="none" stroke="#212830" stroke-width=".13"/>
<g fill="#212830">
<path d="M105.3 135.7h.4l-.2 1.3z"/>
<path d="M105.5 138.1l.2 1.3h-.4z"/>
</g>
<path d="M103.6 135.9h4.5M103.6 137h4.5M107.9 133.4v1.3M107.9 138.2v2.4" fill="none" stroke="#212830" stroke-width=".13"/>
<g fill="#212830">
<path d="M107.7 134.7h.4l-.2 1.2z"/>
<path d="M107.9 137l.2 1.2h-.4z"/>
</g>
<g fill="#212830">
<path d="M76.2 177.4h.1v.4h.4v-.3h.2v.3h.6v.1h-1.3z" fill-rule="evenodd"/>
<path d="M77.1 177.3l.3-.2v.2l-.3 .1z" fill-rule="evenodd"/>
<path d="M76.3 176.9h.2h.1l-.3 .2z" fill-rule="evenodd"/>
<path d="M76.2 177l.1-.1v.2a.28 .28 0 0 0 .3 .1 .28 .28 0 0 0 .2-.2 .42 .42 0 0 1 .4-.2 .42 .42 0 0 1 .3 .4l-.1 .1v-.2a.31 .31 0 0 0-.4-.2 .31 .31 0 0 0-.2 .3 .36 .36 0 0 1-.4 .1 .36 .36 0 0 1-.2-.3z" fill-rule="evenodd"/>
<path d="M76.2 176.3l.4-.2a.85 .85 0 0 1 1 .3l-.1 .2a.57 .57 0 0 0-.8-.4l-.3 .1-.1 .1z" fill-rule="evenodd"/>
<path d="M76.2 176.3a.73 .73 0 0 0 1.2 .1l.1 .2a1.28 1.28 0 0 1-1.3-.1z" fill-rule="evenodd"/>
<path d="M77.1 179.5h.3v.2l-.1-.1-.2-.1z" fill-rule="evenodd"/>
<path d="M76.2 179.6l.3-.1h.1l-.3 .2z" fill-rule="evenodd"/>
<path d="M76.2 179.6a.7 .7 0 0 0 1.2 .2v-.3l.1 .1a.35 .35 0 0 1-.1 .4 .35 .35 0 0 1-.4 0 .81 .81 0 0 1-.9-.3z" fill-rule="evenodd"/>
<path d="M77.1 179.3l.3-.2v.2l-.3 .1z" fill-rule="evenodd"/>
<path d="M76.3 178.9h.2l.1 .1-.3 .1z" fill-rule="evenodd"/>
<path d="M76.2 179l.1-.1v.2a.28 .28 0 0 0 .3 .2 .28 .28 0 0 0 .2-.3 .42 .42 0 0 1 .4-.1 .42 .42 0 0 1 .3 .3l-.1 .1v-.2a.31 .31 0 0 0-.4-.1 .31 .31 0 0 0-.2 .3 .36 .36 0 0 1-.4 .1 .36 .36 0 0 1-.2-.4z" fill-rule="evenodd"/>
<path d="M76.5 178.6l.2 .1h-.3z" fill-rule="evenodd"/>
<path d="M76.2 178.5h1.3v.1h-1l-.1 .1z" fill-rule="evenodd"/>
<path d="M76.2 181.5l.6-.1 .4 .1h.2l-.1 .3a.37 .37 0 0 0-.5-.3h-.3l-.2 .2z" fill-rule="evenodd"/>
<path d="M76.2 181.5l.1 .3h1l.1-.3 .1 .4h-1.4z" fill-rule="evenodd"/>
<path d="M77.1 180.7l.3 .1v.2l-.1-.1-.3-.1z" fill-rule="evenodd"/>
<path d="M76.2 180.8h.3l-.3 .2z" fill-rule="evenodd"/>
<path d="M76.2 180.8a.71 .71 0 0 0 1.2 .2v-.2l.1 .1a.35 .35 0 0 1-.1 .4 .35 .35 0 0 1-.4 0 .81 .81 0 0 1-.9-.3z" fill-rule="evenodd"/>
<path d="M76.2 184.1l1.3 .3-1.3-.2z" fill-rule="evenodd"/>
<path d="M76.2 184.1h1.3v.1h-1.1z" fill-rule="evenodd"/>
<path d="M76.2 184.6h1.3v.1h-1.3z" fill-rule="evenodd"/>
<path d="M76.2 184.6l1.3-.2z" fill-rule="evenodd"/>
<path d="M76.2 183.5l.4-.1a.88 .88 0 0 1 1 .3l-.1 .1a.72 .72 0 0 0-1.2-.2v.1z" fill-rule="evenodd"/>
<path d="M76.2 183.5a.7 .7 0 0 0 1.2 .3v-.1l.1 .1a.96 .96 0 0 1-1.4-.1z" fill-rule="evenodd"/>
<path d="M77.1 183.2l.3-.1v-.1v.2l-.3 .1z" fill-rule="evenodd"/>
<path d="M76.3 182.9l.2-.1-.2 .2z" fill-rule="evenodd"/>
<path d="M76.2 182.9h.1v.1a.28 .28 0 0 0 .3 .2 .28 .28 0 0 0 .2-.3 .43 .43 0 0 1 .7 .2l-.1 .1v-.2a.31 .31 0 0 0-.4-.1 .31 .31 0 0 0-.2 .3h-.1a.33 .33 0 0 1-.4 0 .33 .33 0 0 1-.1-.3z" fill-rule="evenodd"/>
<path d="M77.1 186.2l.3 .1v.1l-.3-.1z" fill-rule="evenodd"/>
<path d="M76.2 186.3l.3-.1 .1 .1-.3 .1z" fill-rule="evenodd"/>
<path d="M76.2 186.4v-.1a.72 .72 0 0 0 1.2 .2v-.2h.1a.35 .35 0 0 1-.1 .4 .35 .35 0 0 1-.4 0 .81 .81 0 0 1-.9-.3z" fill-rule="evenodd"/>
<path d="M76.2 186h1.2v-.3h.1v.4h-1.3z" fill-rule="evenodd"/>
<path d="M76.7 185.3l.8-.3v.2l-.7 .2z" fill-rule="evenodd"/>
<path d="M76.2 185.1l.9 .4h-.3l-.6-.3z" fill-rule="evenodd"/>
<path d="M76.2 185.5h1.3v.1h-1.3z" fill-rule="evenodd"/>
<path d="M76.2 188.5l1.3 .3v.1l-1.3-.3z" fill-rule="evenodd"/>
<path d="M76.2 189l1.3-.1-1.3 .2z" fill-rule="evenodd"/>
<path d="M77.1 187.9l.3 .1v.2l-.1-.1-.2-.1z" fill-rule="evenodd"/>
<path d="M76.2 188l.3-.1 .1 .1-.3 .2z" fill-rule="evenodd"/>
<path d="M76.2 188.1v-.1a.7 .7 0 0 0 1.2 .2v-.2l.1 .1a.35 .35 0 0 1-.1 .3 .35 .35 0 0 1-.4 .1 .81 .81 0 0 1-.9-.3z" fill-rule="evenodd"/>
<path d="M77.1 187.3l.3 .1v.2l-.3-.2z" fill-rule="evenodd"/>
<path d="M76.2 187.4l.3-.1 .1 .1-.3 .2z" fill-rule="evenodd"/>
<path d="M76.2 187.5v-.1a.7 .7 0 0 0 1.1 .3l.1-.3 .2 .1a.87 .87 0 0 1-1.1 .3l-.3-.1z" fill-rule="evenodd"/>
<path d="M76.9 190.8h.5h.1l-.1 .2-.1-.1h-.3v.1h-.1z" fill-rule="evenodd"/>
<path d="M76.3 190.8h.3v.1l-.3 .1z" fill-rule="evenodd"/>
<path d="M76.2 190.9l.1-.1v.2a.78 .78 0 0 0 1.1 0l.1-.2a.27 .27 0 0 1 .1 .4 .27 .27 0 0 1-.3 .1l-.2 .1a.8 .8 0 0 1-.9-.4z" fill-rule="evenodd"/>
<path d="M76.2 190.1h1.4v.1h-1.4z" fill-rule="evenodd"/>
<path d="M76.2 190.6h1.4v.1h-1.4z" fill-rule="evenodd"/>
<path d="M76.2 190.6l1.1-.4h.3l-1.1 .4z" fill-rule="evenodd"/>
<path d="M76.3 189.6l.6-.1h.5l.1 .1-.1 .3a.36 .36 0 0 0-.5-.3h-.5v.2z" fill-rule="evenodd"/>
<path d="M76.3 189.6l.1 .3h1l.1-.3 .1 .4h-1.4z" fill-rule="evenodd"/>
</g>
<path d="M74.4 74.5h25.9v15.4h-25.9zM77.5 74.5v15.4M80.2 74.5v15.4M82.8 74.5v15.4M85.3 74.5v15.4M87.8 74.5v15.4M90.3 74.5v15.4M92.8 74.5v15.4M95.3 74.5v15.4M97.8 74.5v15.4M77.5 86.2h22.8" fill="none" stroke="#212830" stroke-width=".13"/>
<g fill="#212830">
<path d="M74.7 174.6l.3-.1v.3z"/>
<path d="M74.7 174.6l.3 .2h-.2z"/>
<path d="M74.5 174.7l.2-.1 .1 .2z"/>
<path d="M74.5 174.7l.3 .1-.1 .1z"/>
<path d="M74.5 174.7l.2 .2h-.3z"/>
<path d="M74.4 174.9h.3l-.1 .1z"/>
<path d="M74.4 174.9l.2 .1-.3 .2z"/>
<path d="M74.3 175.2l.3-.2-.1 .2z"/>
<path d="M74.3 175.2h.2l-.1 .2z"/>
<path d="M74.5 175.2l.1 .1-.2 .1z"/>
<path d="M74.4 175.4l.2-.1-.1 .3z"/>
<path d="M74.6 175.3l.1 .2-.2 .1z"/>
<path d="M74.5 175.6l.2-.1v.3z"/>
<path d="M74.7 175.5l.1 .1-.1 .2z"/>
<path d="M74.8 175.6l.2 .2h-.3z"/>
<path d="M74.8 175.6h.2v.2z"/>
<path d="M75 175.6l.3 .2h-.3z"/>
<path d="M75 175.6h.2l.1 .2z"/>
<path d="M75.2 175.6h.3l-.2 .2z"/>
<path d="M75.2 175.6l.1-.1 .2 .1z"/>
<path d="M75.3 175.5l.3-.1-.1 .2z"/>
<path d="M75.4 175.3l.2 .1-.3 .1z"/>
<path d="M75.4 175.3l.3-.1-.1 .2z"/>
<path d="M75.4 175.2h.3l-.3 .1z"/>
<path d="M75.6 174.9l.1 .3h-.3z"/>
<path d="M75.4 175l.2-.1-.2 .3z"/>
<path d="M75.5 174.7l.1 .2-.2 .1z"/>
<path d="M75.3 174.9l.2-.2-.1 .3z"/>
<path d="M75.3 174.6l.2 .1-.2 .2z"/>
<path d="M75.3 174.6v.3l-.1-.1z"/>
<path d="M75 174.5l.3 .1-.1 .2z"/>
<path d="M75 174.5l.2 .3h-.2z"/>
<path d="M77.1 175.2l.3 .1v.2l-.1-.2h-.2z" fill-rule="evenodd"/>
<path d="M76.2 175.3l.3-.1 .1 .1-.3 .2z" fill-rule="evenodd"/>
<path d="M76.2 175.4v-.1a.7 .7 0 0 0 1.2 .2v-.2l.1 .1a.36 .36 0 0 1-.5 .4 .84 .84 0 0 1-.9-.3z" fill-rule="evenodd"/>
<path d="M77.1 175l.3-.2v.3h-.3z" fill-rule="evenodd"/>
<path d="M76.3 174.7l.2-.1 .1 .1-.3 .2z" fill-rule="evenodd"/>
<path d="M76.2 174.7h.1v.2a.27 .27 0 0 0 .3 .1 .27 .27 0 0 0 .2-.3 .39 .39 0 0 1 .5-.1 .39 .39 0 0 1 .2 .4l-.1 .1v-.3a.31 .31 0 0 0-.4-.1 .31 .31 0 0 0-.2 .3 .36 .36 0 0 1-.4 .1 .36 .36 0 0 1-.2-.4z" fill-rule="evenodd"/>
<path d="M76.3 174.2a1.41 1.41 0 0 1 1.1 .2v-.3h.1v.4l-.5-.1a.53 .53 0 0 0-.7-.1z" fill-rule="evenodd"/>
<path d="M76.2 174.2h.1v.2h.3v.1h-.4z" fill-rule="evenodd"/>
</g>
<text font-size="7.7" x="69.3" y="22.8">郑州中景园电子技术有限公司</text>
<text font-size="5.6" x="25.4" y="56.1">1.4Mechanical Drawing</text>
<text font-size="5" x="64.8" y="30.8">ZHENG ZHOU ZHONG JING YUAN TECHNOLOGY CO.,LTD</text>
<g font-size="3.7">
<text x="146.9" y="36">TEL：18601955397</text>
<text x="25.4" y="278.5">https://oled-zjy.taobao.com</text>
</g>
<text font-size="3.2" x="105.5" y="274.1">6</text>
<g font-size="2.4" fill="#212830">
<text x="154.7" y="226.9" transform="rotate(-90 154.7 226.9)">TRANSMISSIVE/NORMALLY BLACK</text>
<text x="145.5" y="249.6" transform="rotate(-90 145.5 249.6)">NOTES:</text>
<text x="148.5" y="249.6" transform="rotate(-90 148.5 249.6)">1.DISPLAY TYPE: 1.3&quot; OLED</text>
<text x="151.5" y="249.7" transform="rotate(-90 151.5 249.7)">2.VIEWING DIRECTION: All</text>
<text x="154.7" y="249.7" transform="rotate(-90 154.7 249.7)">3.POLARIZER MODE:</text>
<text x="157.7" y="249.6" transform="rotate(-90 157.7 249.6)">4.DRIVER IC: SH1106</text>
<text x="160.8" y="249.7" transform="rotate(-90 160.8 249.7)">5.FONT IC:GT20L16S1Y</text>
<text x="163.8" y="249.7" transform="rotate(-90 163.8 249.7)">6.Resolution：128x64</text>
<text x="166.8" y="249.7" transform="rotate(-90 166.8 249.7)">7.INTERFACE SPI</text>
<text x="169.8" y="249.7" transform="rotate(-90 169.8 249.7)">8.VOLTAGE:3.3V</text>
<text x="172.8" y="249.7" transform="rotate(-90 172.8 249.7)">9.OPERATING TEMP: -20°C~70°C</text>
</g>
<g font-size="1.9" fill="#212830">
<text x="103.9" y="203" transform="rotate(65 103.9 203)">4-? 3.0</text>
<text x="105.8" y="202.3" transform="rotate(52 105.8 202.3)">4-? 4.50</text>
</g>
<g font-size="1.8" fill="#212830">
<text x="70.3" y="135.7" transform="rotate(-90 70.3 135.7)">11.30</text>
<text x="108.6" y="144" transform="rotate(-90 108.6 144)">1.20</text>
<text x="106.2" y="144.1" transform="rotate(-90 106.2 144.1)">1.40</text>
<text x="94.8" y="164.3">2.50</text>
<text x="108.9" y="163.4" transform="rotate(-90 108.9 163.4)">2.50</text>
<text x="109.9" y="174.8" transform="rotate(-90 109.9 174.8)">10.70</text>
<text x="58.5" y="184.8" transform="rotate(-90 58.5 184.8)">35.40</text>
<text x="60.6" y="184.8" transform="rotate(-90 60.6 184.8)">34.50</text>
<text x="62.8" y="184.8" transform="rotate(-90 62.8 184.8)">30.40</text>
<text x="65.2" y="184.8" transform="rotate(-90 65.2 184.8)">29.42</text>
<text x="110" y="185.3" transform="rotate(-90 110 185.3)">14.00</text>
<text x="84.2" y="191.5" transform="rotate(-90 84.2 191.5)">Active area 1.3'OLED</text>
<text x="86.5" y="188.5" transform="rotate(-90 86.5 188.5)">128x64 pixels</text>
<text x="88.7" y="188.9" transform="rotate(-90 88.7 188.9)">29.42x14.7mm</text>
<text x="104.9" y="186.7">4.00</text>
<text x="109.9" y="195.2" transform="rotate(-90 109.9 195.2)">10.70</text>
<text x="67.6" y="203" transform="rotate(-90 67.6 203)">8.81</text>
<text x="69.6" y="203.5" transform="rotate(-90 69.6 203.5)">2.99</text>
<text x="71.4" y="203.5" transform="rotate(-90 71.4 203.5)">0.45</text>
<text x="66.8" y="207">2.00</text>
<text x="68.1" y="209">5.25</text>
<text x="84" y="204.3">14.70</text>
<text x="86" y="208.9">23.00</text>
<text x="68.1" y="211">7.35</text>
<text x="86" y="215.2">33.50</text>
<text x="86" y="212.6">28.50</text>
</g>
<text font-size="1.7" fill="#212830" x="166.8" y="236.5" transform="rotate(-90 166.8 236.5)">:</text>
<g font-size="1.6" fill="#212830">
<text x="76.1" y="89.6" transform="rotate(-90 76.1 89.6)">Pin Descriptions</text>
<text x="79.2" y="89.6" transform="rotate(-90 79.2 89.6)">Pin</text>
<text x="79.2" y="85.9" transform="rotate(-90 79.2 85.9)">Symbol</text>
<text x="81.9" y="89.7" transform="rotate(-90 81.9 89.7)">1</text>
<text x="81.9" y="85.9" transform="rotate(-90 81.9 85.9)">GND</text>
<text x="84.4" y="89.5" transform="rotate(-90 84.4 89.5)">2</text>
<text x="84.4" y="85.8" transform="rotate(-90 84.4 85.8)">VCC</text>
<text x="86.9" y="89.6" transform="rotate(-90 86.9 89.6)">3</text>
<text x="87" y="85.9" transform="rotate(-90 87 85.9)">CLK</text>
<text x="89.4" y="89.5" transform="rotate(-90 89.4 89.5)">4</text>
<text x="89.5" y="85.9" transform="rotate(-90 89.5 85.9)">MOS</text>
<text x="92" y="89.6" transform="rotate(-90 92 89.6)">5</text>
<text x="92" y="86" transform="rotate(-90 92 86)">DC</text>
<text x="94.5" y="89.5" transform="rotate(-90 94.5 89.5)">6</text>
<text x="94.5" y="85.9" transform="rotate(-90 94.5 85.9)">CS1</text>
<text x="97" y="89.6" transform="rotate(-90 97 89.6)">7</text>
<text x="97" y="86" transform="rotate(-90 97 86)">FSO</text>
<text x="99.5" y="89.6" transform="rotate(-90 99.5 89.6)">8</text>
<text x="99.5" y="85.9" transform="rotate(-90 99.5 85.9)">CS2</text>
</g>
<text font-size="1.1" fill="#212830" x="164.6" y="101.8" transform="rotate(-90 164.6 101.8)">郑州中景园电子技术有限公司</text>
<g font-size=".9" fill="#212830">
<text x="164.5" y="69.4" transform="rotate(-90 164.5 69.4)">Rev.</text>
<text x="165.8" y="68.8" transform="rotate(-90 165.8 68.8)">A</text>
<text x="172.6" y="69.6" transform="rotate(-90 172.6 69.6)">Size</text>
<text x="174" y="69.3" transform="rotate(-90 174 69.3)">A4</text>
<text x="39.5" y="75.3" transform="rotate(-90 39.5 75.3)">Remark</text>
<text x="40.7" y="77" transform="rotate(-90 40.7 77)">Original Drawing</text>
<text x="167.2" y="73.7" transform="rotate(-90 167.2 73.7)">Material</text>
<text x="169.8" y="76.5" transform="rotate(-90 169.8 76.5)">Soda Lime / Polyimide</text>
<text x="172.6" y="76.5" transform="rotate(-90 172.6 76.5)">Scale</text>
<text x="172.6" y="73.2" transform="rotate(-90 172.6 73.2)">Sheet</text>
<text x="174" y="76.1" transform="rotate(-90 174 76.1)">1:1</text>
<text x="174" y="73.2" transform="rotate(-90 174 73.2)">1 of1</text>
<text x="171.3" y="81.4" transform="rotate(-90 171.3 81.4)">P.M.</text>
<text x="39.5" y="89.8" transform="rotate(-90 39.5 89.8)">Item</text>
<text x="39.5" y="84.7" transform="rotate(-90 39.5 84.7)">Date</text>
<text x="40.8" y="85.8" transform="rotate(-90 40.8 85.8)">20190425</text>
<text x="40.8" y="89.2" transform="rotate(-90 40.8 89.2)">A</text>
<text x="171.3" y="89.1" transform="rotate(-90 171.3 89.1)">Panel / E.</text>
<text x="171.3" y="94.8" transform="rotate(-90 171.3 94.8)">E.E.</text>
<text x="171.2" y="101.9" transform="rotate(-90 171.2 101.9)">Drawn</text>
<text x="172.6" y="101.6" transform="rotate(-90 172.6 101.6)">HBK</text>
<text x="167.9" y="103.2" transform="rotate(-90 167.9 103.2)">ZJY130S08Z0WG01PM OLED Display Module</text>
<text x="168.5" y="106.6" transform="rotate(-90 168.5 106.6)">Title</text>
<text x="169" y="102.5" transform="rotate(-90 169 102.5)">Pixel Number: 128x64, Monochrome</text>
<text x="172.5" y="106.3" transform="rotate(-90 172.5 106.3)">By</text>
<text x="174" y="106.6" transform="rotate(-90 174 106.6)">Date</text>
<text x="174" y="102.6" transform="rotate(-90 174 102.6)">20190425</text>
<text x="168.5" y="109.8" transform="rotate(-90 168.5 109.8)">mm</text>
<text x="171.3" y="113.4" transform="rotate(-90 171.3 113.4)">Tolerance</text>
<text x="172.6" y="109.9" transform="rotate(-90 172.6 109.9)">±0.3</text>
<text x="174" y="109.5" transform="rotate(-90 174 109.5)">±1</text>
<text x="168.5" y="114.1" transform="rotate(-90 168.5 114.1)">Unit</text>
<text x="172.6" y="115.3" transform="rotate(-90 172.6 115.3)">Dimension</text>
<text x="173.9" y="114.4" transform="rotate(-90 173.9 114.4)">Angle</text>
<text x="164.5" y="124.5" transform="rotate(-90 164.5 124.5)">Customer Ap roval</text>
<text x="165.6" y="122.6" transform="rotate(-90 165.6 122.6)">Signature</text>
</g>
<text font-size=".8" fill="#212830" x="165.7" y="105.7" transform="rotate(-90 165.7 105.7)">Zhengzhou Zhongjingyuan Electronic Technology Co. LTD</text>
<g font-size=".6" fill="#212830">
<text x="164.3" y="76" transform="rotate(-90 164.3 76)">Drawing Number</text>
<text x="167" y="115" transform="rotate(-90 167 115)">Unless Otherwise Specified</text>
<text x="169.7" y="115.7" transform="rotate(-90 169.7 115.7)">General Roughness</text>
</g>
</svg>
